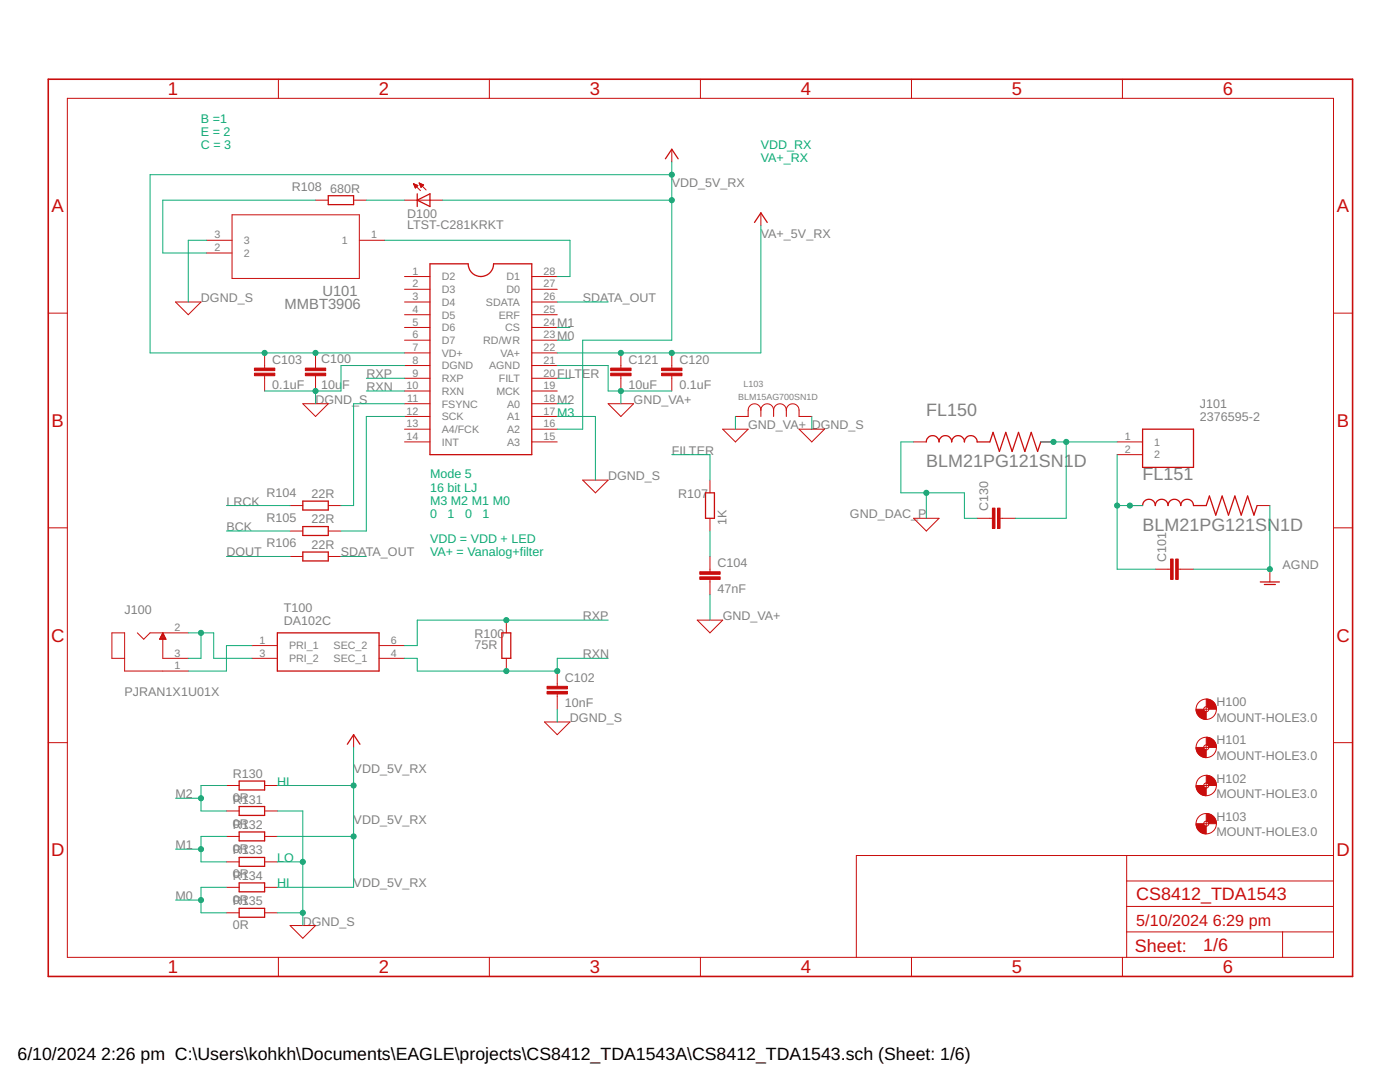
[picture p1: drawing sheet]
<svg xmlns="http://www.w3.org/2000/svg" width="279mm" height="216mm" viewBox="0 0 279 216" stroke-linecap="round" stroke-linejoin="round" font-family="sans-serif">
<g fill="none" stroke="#c90d0c" stroke-width=".2">
<path d="M13.4 19.6h252.7v171.4h-252.7zM55.6 15.8v3.8M97.7 15.8v3.8M139.8 15.8v3.8M181.9 15.8v3.8M224 15.8v3.8M63 39.9h2.5M70.6 39.9h2.5M80.7 39.9h7.6M82.5 36.6l1.4 1.4M82.5 36.6l.9 .4-.5 .5zM82.5 36.7h.2"/>
<path d="M82.6 36.8h.4M82.7 37h.6M82.7 37.1h.7M82.8 37.2h.4M82.8 37.3h.3M82.9 37.4h.1M83.7 36.5l1.3 1.4M83.7 36.5l.8 .4-.5 .5zM83.7 36.6h.2M83.8 36.7h.3M83.8 36.8h.6M83.8 37h.7"/>
<path d="M83.9 37.1h.5M83.9 37.2h.3M84 37.3h.1M134.1 29.8v2.5M41.2 47.9h5.1M41.2 50.5h5.1M46.3 42.9h25.4v12.7h-25.4zM71.7 47.9h5.1M80.7 55.2h5.1M80.7 57.7h5.1M106.1 55.2h5.1M106.1 57.7h5.1"/>
<path d="M151.8 42.5v2.5M9.6 62.5h3.8M35 60.3h5.1l-2.5 2.5zM52.8 70.4v3M52.8 75v3M63 70.4v3M63 75v3M80.7 60.3h5.1M80.7 62.8h5.1M80.7 65.3h5.1M80.7 67.9h5.1M80.7 70.4h5.1"/>
<path d="M80.7 72.9h5.1M80.7 75.5h5.1M80.7 78h5.1M106.1 60.3h5.1M106.1 62.8h5.1M106.1 65.3h5.1M106.1 67.9h5.1M106.1 70.4h5.1M106.1 72.9h5.1M106.1 75.5h5.1M106.1 78h5.1M123.9 70.4v3"/>
<path d="M123.9 75v3M134.1 70.4v3M134.1 75v3M266.1 62.5h3.8M60.4 80.6h5.1l-2.5 2.5zM80.7 80.6h5.1M80.7 83.1h5.1M80.7 85.6h5.1M80.7 88.2h5.1M106.1 80.6h5.1M106.1 83.1h5.1M106.1 85.6h5.1"/>
<path d="M106.1 88.2h5.1M116.3 95.8h5.1l-2.6 2.5zM121.4 80.6h5l-2.5 2.5zM141.7 95.8v2.5M144.2 85.6h5.1l-2.5 2.6zM146.8 83.1h2.5M149.3 81.8a1.27 1.27 0 0 1 1.3-1.2 1.27 1.27 0 0 1 1.2 1.2 1.27 1.27 0 0 1 1.3-1.2 1.27 1.27 0 0 1 1.3 1.2 1.27 1.27 0 0 1 1.3-1.2 1.27 1.27 0 0 1 1.2 1.2 1.27 1.27 0 0 1 1.3-1.2 1.27 1.27 0 0 1 1.3 1.2M159.5 83.1h2.5M159.5 85.6h5l-2.5 2.6zM182.3 88.2h2.6M207.7 88.2h2.5M222.9 88.2h5.1"/>
<path d="M222.9 90.7h5.1M9.6 105.3h3.8M57.9 100.9h2.5M57.9 106h2.5M57.9 111h2.5M65.5 100.9h2.6M65.5 106h2.6M65.5 111h2.6M141.7 103.4v2.6M141.7 111v3.1M141.7 115.6v3.1M182.3 103.4h5.1l-2.5 2.6z"/>
<path d="M195 103.4h3.1M199.6 103.4h3M225.5 100.9h2.5M230.6 113.6h3M235.1 113.6h3.1M250.9 100.9h2.5M253.4 113.6v2.5M266.1 105.3h3.8M24.9 131.4h-2.6v-5.1h2.6v7.6h12.7M27.4 126.3l1.3 1.3 1.3-1.3h7.6M31.9 127.4h1.2M32 127.3h1"/>
<path d="M32 127.2h.9M32.1 127.1h.8M32.2 126.9h.6M32.2 126.8h.5M32.3 126.7h.4M32.3 126.6h.3M32.4 126.4h.2M32.5 126.3h.1M32.5 127.6v3.8h5.1M32.5 126.3l.6 1.2-1.2 .1zM50.3 128.8h5.1M50.3 131.4h5.1"/>
<path d="M75.6 128.8h5.1M75.6 131.4h5.1M101 123.7v2.6M101 131.4v2.5M111.2 133.9v3M111.2 138.5v3M139.1 123.7h5.1l-2.5 2.6zM9.6 148.2h3.8M45.2 156.7h2.5M52.8 156.7h2.6M70.6 146.6v2.5M108.7 144.1h5l-2.5 2.5z"/>
<path d="M240.2 141.5h1M240.2 149.1h1M240.2 156.7h1M240.7 141v1M240.7 148.6v1M240.7 156.2v1M266.1 148.2h3.8M45.2 161.8h2.5M45.2 166.9h2.5M45.2 172h2.5M45.2 177.1h2.5M52.8 161.8h2.6"/>
<path d="M52.8 166.9h2.6M52.8 172h2.6M52.8 177.1h2.6M224.9 170.7v20.3M224.9 175.8h41.2M240.2 164.4h1M240.7 163.9v1M266.1 170.7h-95.2v20.3M45.2 182.1h2.5M52.8 182.1h2.6M55.6 191v3.8M57.9 184.7h5.1l-2.6 2.5z"/>
<path d="M97.7 191v3.8M139.8 191v3.8M181.9 191v3.8M224 191v3.8M224.9 185.9h41.2M224.9 180.9h41.2M256 185.9v5.1"/>
<circle cx="240.7" cy="149.1" r="2.03"/>
<circle cx="240.7" cy="156.7" r="2.03"/>
<circle cx="240.7" cy="141.5" r="2.03"/>
<circle cx="240.7" cy="149.1" r=".51"/>
<circle cx="240.7" cy="156.7" r=".51"/>
<circle cx="240.7" cy="141.5" r=".51"/>
<circle cx="240.7" cy="164.4" r="2.03"/>
<circle cx="240.7" cy="164.4" r=".51"/>
</g>
<path d="M9.6 15.8h260.3v179h-260.3z" fill="none" stroke="#c90d0c" stroke-width=".32"/>
<g fill="#c90d0c" stroke="#c90d0c" stroke-width=".2">
<path d="M240.7 139.5a2 2 0 0 1 2.1 2h-1.6l-.2-.4-.3-.1z" fill-rule="evenodd"/>
<path d="M238.7 141.5h1.5l.1 .3 .4 .2v1.6a2.04 2.04 0 0 1-2-2.1z" fill-rule="evenodd"/>
<path d="M240.7 147.1a2 2 0 0 1 2.1 2h-1.6l-.1-.3-.4-.2z" fill-rule="evenodd"/>
<path d="M238.7 149.1h1.5l.1 .3 .4 .2v1.6a2.04 2.04 0 0 1-2-2.1z" fill-rule="evenodd"/>
<path d="M240.7 154.7a2.04 2.04 0 0 1 2.1 2h-1.6l-.1-.3-.4-.2z" fill-rule="evenodd"/>
<path d="M238.7 156.7h1.5l.1 .4 .4 .1v1.6a2 2 0 0 1-2-2.1z" fill-rule="evenodd"/>
<path d="M240.7 162.3a2.04 2.04 0 0 1 2.1 2.1h-1.6l-.1-.3-.4-.2z" fill-rule="evenodd"/>
<path d="M238.7 164.4h1.5l.2 .4 .3 .1v1.5a2 2 0 0 1-2-2z" fill-rule="evenodd"/>
</g>
<g fill="none" stroke="#c90d0c" stroke-width=".25">
<path d="M65.5 39.1h5.1v1.7h-5.1zM83.3 39.9l2.5-1.2v2.5zM83.3 38.7v2.5M132.8 31.7l1.3-1.9 1.2 1.9M85.8 52.6h7.6a2.54 2.54 0 0 0 2.6 2.6 2.54 2.54 0 0 0 2.5-2.6h7.6v38.1h-20.3zM150.6 44.4l1.2-1.9 1.3 1.9M60.4 100h5.1v1.8h-5.1zM140.8 98.3h1.8v5.1h-1.8zM184.9 88.2a1.27 1.27 0 0 1 1.2-1.3 1.27 1.27 0 0 1 1.3 1.3 1.26 1.26 0 0 1 1.3-1.3 1.26 1.26 0 0 1 1.2 1.3 1.27 1.27 0 0 1 1.3-1.3 1.27 1.27 0 0 1 1.3 1.3 1.27 1.27 0 0 1 1.2-1.3 1.27 1.27 0 0 1 1.3 1.3h2.5l.7-1.9 1.3 3.8 1.2-3.8 1.3 3.8 1.3-3.8 1.2 3.8 1.3-3.8 1.3 3.8 .6-1.9M228 85.6h10.2v7.7h-10.2zM60.4 105.1h5.1v1.7h-5.1zM60.4 110.2h5.1v1.7h-5.1z"/>
<path d="M228 100.9a1.27 1.27 0 0 1 1.3-1.3 1.27 1.27 0 0 1 1.3 1.3 1.27 1.27 0 0 1 1.2-1.3 1.27 1.27 0 0 1 1.3 1.3 1.27 1.27 0 0 1 1.3-1.3 1.27 1.27 0 0 1 1.2 1.3 1.27 1.27 0 0 1 1.3-1.3 1.27 1.27 0 0 1 1.3 1.3h2.5l.7-1.9 1.2 3.8 1.3-3.8 1.3 3.8 1.2-3.8 1.3 3.8 1.3-3.8 1.3 3.8 .6-1.9M251.5 116.1h3.8M252.3 116.6h2.2M55.4 126.3h20.2v7.6h-20.2zM100.2 126.3h1.7v5.1h-1.7zM47.7 155.9h5.1v1.7h-5.1zM69.3 148.5l1.3-1.9 1.2 1.9M47.7 160.9h5.1v1.8h-5.1zM47.7 166h5.1v1.8h-5.1zM47.7 171.1h5.1v1.8h-5.1zM47.7 176.2h5.1v1.7h-5.1zM47.7 181.3h5.1v1.7h-5.1z"/>
</g>
<g fill="#c90d0c" stroke="#c90d0c" stroke-width=".2">
<path d="M60.9 74.5h4.1v.5h-4.1z"/>
<path d="M60.9 73.4h4.1v.6h-4.1z"/>
<path d="M109.2 138h4v.5h-4z"/>
<path d="M109.2 136.9h4v.6h-4z"/>
<path d="M50.8 74.5h4v.5h-4z"/>
<path d="M50.8 73.4h4v.6h-4z"/>
<path d="M132 74.5h4.1v.5h-4.1z"/>
<path d="M132 73.4h4.1v.6h-4.1z"/>
<path d="M139.7 115.1h4v.5h-4z"/>
<path d="M139.7 114.1h4v.5h-4z"/>
<path d="M121.9 74.5h4v.5h-4z"/>
<path d="M121.9 73.4h4v.6h-4z"/>
<path d="M199.1 101.4h.5v4.1h-.5z"/>
<path d="M198.1 101.4h.5v4.1h-.5z"/>
<path d="M234.6 111.5h.5v4.1h-.5z"/>
<path d="M233.6 111.5h.5v4.1h-.5z"/>
</g>
<path d="M149.3 81.8v1.3M151.8 81.8v1.3M154.4 81.8v1.3M156.9 81.8v1.3M159.5 81.8v1.3" fill="none" stroke="#c90d0c" stroke-width=".21"/>
<g fill="none" stroke="#0dab76" stroke-width=".2">
<path d="M63 39.9h-30.5v10.6h8.7M73.1 39.9h7.6M88.3 39.9h45.8M134.1 32.3v35.6h-17.8v17.7h-5.1M134.1 34.9h-104.1v35.5h50.7M41.2 47.9h-3.6v12.4M76.8 47.9h36.9v7.3h-2.5M151.8 45v25.4h-40.6M63 78v2.6M73.1 75.5h7.6M73.1 78h7.6M80.7 72.9h-12.6v5.1h-15.3"/>
<path d="M111.2 67.9h2.5M111.2 75.5h2.5M111.2 72.9h10.2v5.1h12.7M111.2 60.3h10.2M111.2 65.3h2.5M123.9 78v2.6M80.7 80.6h-10.1v20.3h-2.5M80.7 83.1h-7.6v22.9h-5M111.2 80.6h2.5M111.2 83.1h7.6v12.7M134.1 90.7h7.6v5.1M146.8 83.1v2.5"/>
<path d="M162 83.1v2.5M182.3 88.2h-2.5v10.1h12.7v5.1h2.5M184.9 98.3v5.1M207.7 88.2h15.2M212.8 88.2v15.2h-10.2M222.9 90.7v22.9h7.7M45.2 100.9h12.7M45.2 106h12.7M45.2 111h12.7M68.1 111h5M141.7 106v5M141.7 118.7v5"/>
<path d="M222.9 100.9h5.1M253.4 100.9v12.7h-15.2M37.6 126.3h5.1v5.1h7.6M40.1 126.3v5.1h-2.5M50.3 128.8h-5.1v5.1h-7.6M80.7 131.4h2.6v2.5h27.9v-2.5h10.2M121.4 123.7h-38.1v5.1h-2.6M35 159.3h5.1M45.2 156.7h-5.1v5.1h5.1M55.4 156.7h15.2M70.6 149.1v28h-15.2M111.2 141.5v2.6"/>
<path d="M35 179.6h5.1M35 169.4h5.1M45.2 166.9h-5.1v5.1h5.1M45.2 177.1h-5.1v5h5.1M55.4 166.9h15.2M55.4 161.8h5v22.9M55.4 172h5M55.4 182.1h5"/>
</g>
<g fill="#0dab76" stroke="#0dab76" stroke-width=".2">
<circle cx="134.1" cy="39.9" r=".51"/>
<circle cx="63" cy="70.4" r=".51"/>
<circle cx="52.8" cy="70.4" r=".51"/>
<circle cx="134.1" cy="34.9" r=".51"/>
<circle cx="70.6" cy="156.7" r=".51"/>
<circle cx="70.6" cy="166.9" r=".51"/>
<circle cx="101" cy="123.7" r=".51"/>
<circle cx="111.2" cy="133.9" r=".51"/>
<circle cx="101" cy="133.9" r=".51"/>
<circle cx="40.1" cy="126.3" r=".51"/>
<circle cx="123.9" cy="78" r=".51"/>
<circle cx="134.1" cy="70.4" r=".51"/>
<circle cx="123.9" cy="70.4" r=".51"/>
<circle cx="40.1" cy="159.3" r=".51"/>
<circle cx="40.1" cy="179.6" r=".51"/>
<circle cx="40.1" cy="169.4" r=".51"/>
<circle cx="63" cy="78" r=".51"/>
<circle cx="60.4" cy="172" r=".51"/>
<circle cx="60.4" cy="182.1" r=".51"/>
<circle cx="222.9" cy="100.9" r=".51"/>
<circle cx="225.5" cy="100.9" r=".51"/>
<circle cx="184.9" cy="98.3" r=".51"/>
<circle cx="212.8" cy="88.2" r=".51"/>
<circle cx="210.2" cy="88.2" r=".51"/>
<circle cx="253.4" cy="113.6" r=".51"/>
</g>
<g font-size="3.7" fill="#c90d0c">
<text x="33.5" y="19">1</text>
<text x="75.6" y="19">2</text>
<text x="117.7" y="19">3</text>
<text x="159.8" y="19">4</text>
<text x="201.9" y="19">5</text>
<text x="244.1" y="19">6</text>
<text x="10.3" y="42.3">A</text>
<text x="266.8" y="42.3">A</text>
<text x="10.3" y="85.2">B</text>
<text x="266.8" y="85.2">B</text>
<text x="10.2" y="128">C</text>
<text x="266.7" y="128">C</text>
<text x="10.2" y="170.9">D</text>
<text x="266.7" y="170.9">D</text>
<text x="33.5" y="194.2">1</text>
<text x="75.6" y="194.2">2</text>
<text x="117.7" y="194.2">3</text>
<text x="159.8" y="194.2">4</text>
<text x="201.9" y="194.2">5</text>
<text x="244.1" y="194.2">6</text>
</g>
<g font-size="3.6" fill="#808080">
<text x="184.9" y="83.1">FL150</text>
<text x="184.8" y="93.3">BLM21PG121SN1D</text>
<text x="228" y="95.8">FL151</text>
<text x="228" y="106">BLM21PG121SN1D</text>
</g>
<g font-size="3.6" fill="#c90d0c">
<text x="226.8" y="179.6">CS8412_TDA1543</text>
<text x="226.5" y="189.9">Sheet:</text>
<text x="240.1" y="189.8">1/6</text>
</g>
<g font-size="3.5">
<text x="3.5" y="211.4">6/10/2024</text>
<text x="20.2" y="211.4">2:26 pm C:\Users\kohkh\Documents\EAGLE\projects\CS8412_TDA1543A\CS8412_TDA1543.sch (Sheet: 1/6)</text>
</g>
<g font-size="3.2" fill="#c90d0c">
<text x="226.8" y="184.7">5/10/2024</text>
<text x="242" y="184.7">6:29 pm</text>
</g>
<g font-size="2.9" fill="#808080">
<text x="64.4" y="59.1">U101</text>
<text x="56.8" y="61.7">MMBT3906</text>
</g>
<g font-size="2.5" fill="#0dab76">
<text x="40.1" y="24.4">B =1</text>
<text x="40.1" y="27.1">E = 2</text>
<text x="40.1" y="29.8">C = 3</text>
<text x="151.8" y="29.8">VDD_RX</text>
<text x="151.8" y="32.3">VA+_RX</text>
<text x="111.2" y="83.1">M3</text>
<text x="85.8" y="95.4">Mode 5</text>
<text x="85.8" y="98.1">16 bit LJ</text>
<text x="85.8" y="100.8">M3 M2 M1 M0</text>
<text x="85.8" y="103.4">0</text>
<text x="89.3" y="103.4">1</text>
<text x="92.8" y="103.4">0</text>
<text x="96.3" y="103.4">1</text>
<text x="85.8" y="108.4">VDD = VDD + LED</text>
<text x="85.8" y="111">VA+ = Vanalog+filter</text>
<text x="55.3" y="156.7">HI</text>
<text x="55.3" y="172">LO</text>
<text x="55.3" y="177.1">HI</text>
</g>
<g font-size="2.5" fill="#808080">
<text x="58.2" y="38.1">R108</text>
<text x="65.9" y="38.4">680R</text>
<text x="134.1" y="37.4">VDD_5V_RX</text>
<text x="81.2" y="45.7">LTST-C281KRKT</text>
<text x="81.2" y="43.5">D100</text>
<text x="151.8" y="47.6">VA+_5V_RX</text>
<text x="40.1" y="60.3">DGND_S</text>
<text x="111.2" y="65.3">M1</text>
<text x="116.3" y="60.3">SDATA_OUT</text>
<text x="111.2" y="67.9">M0</text>
<text x="54.3" y="77.6">0.1uF</text>
<text x="54.3" y="72.6">C103</text>
<text x="64.1" y="77.5">10u</text>
<text x="64.1" y="72.5">C100</text>
<text x="68.3" y="77.5">F</text>
<text x="73.1" y="75.5">RXP</text>
<text x="111.2" y="75.5">FILTER</text>
<text x="125.4" y="77.6">10uF</text>
<text x="125.4" y="72.6">C121</text>
<text x="135.6" y="77.6">0.1uF</text>
<text x="135.6" y="72.6">C120</text>
<text x="63" y="80.6">DGND_S</text>
<text x="73.1" y="78">RXN</text>
<text x="111.2" y="80.6">M2</text>
<text x="126.5" y="80.6">GND_VA+</text>
<text x="239.5" y="84">2376595-2</text>
<text x="239.5" y="81.5">J101</text>
<text x="149.3" y="85.6">GND_VA+ DGND_S</text>
<text x="121.4" y="95.8">DGND_S</text>
<text x="134.1" y="90.7">FILTER</text>
<text x="45.2" y="100.9">LRCK</text>
<text x="53.2" y="99.1">R104</text>
<text x="62.2" y="99.4">22R</text>
<text x="135.3" y="99.4">R107</text>
<text x="197.2" y="101.9" transform="rotate(-90 197.2 101.9)">C130</text>
<text x="45.2" y="106">BCK</text>
<text x="53.2" y="104.2">R105</text>
<text x="62.2" y="104.4">22R</text>
<text x="145" y="104.7" transform="rotate(-90 145 104.7)">1K</text>
<text x="169.6" y="103.4">GND_DAC_P</text>
<text x="45.2" y="111">DOUT</text>
<text x="53.2" y="109.2">R106</text>
<text x="62.2" y="109.5">22R</text>
<text x="68" y="111">SDATA_OUT</text>
<text x="143.2" y="113.2">C104</text>
<text x="232.7" y="112.1" transform="rotate(-90 232.7 112.1)">C101</text>
<text x="256" y="113.6">AGND</text>
<text x="143.2" y="118.3">47nF</text>
<text x="24.9" y="122.5">J100</text>
<text x="56.6" y="124.6">DA102C</text>
<text x="56.6" y="122.1">T100</text>
<text x="116.3" y="123.7">RXP</text>
<text x="144.2" y="123.7">GND_VA+</text>
<text x="94.7" y="129.6">75R</text>
<text x="94.7" y="127.3">R100</text>
<text x="116.3" y="131.4">RXN</text>
<text x="112.7" y="136.1">C102</text>
<text x="24.9" y="139">PJRAN1X1U01X</text>
<text x="112.7" y="141.1">10nF</text>
<text x="242.8" y="144">MOUNT-HOLE3.0</text>
<text x="242.8" y="140.9">H100</text>
<text x="113.8" y="144.1">DGND_S</text>
<text x="242.8" y="148.5">H101</text>
<text x="46.5" y="155.3">R130</text>
<text x="70.6" y="154.2">VDD_5V_RX</text>
<text x="242.8" y="151.6">MOUNT-HOLE3.0</text>
<text x="35" y="159.3">M2</text>
<text x="46.5" y="160.1">0R31</text>
<text x="46.5" y="160.3">R1</text>
<text x="242.8" y="159.2">MOUNT-HOLE3.0</text>
<text x="242.8" y="156.2">H102</text>
<text x="46.5" y="165.1">0R32</text>
<text x="46.5" y="165.4">R1</text>
<text x="70.6" y="164.4">VDD_5V_RX</text>
<text x="242.8" y="166.8">MOUNT-HOLE3.0</text>
<text x="242.8" y="163.8">H103</text>
<text x="35" y="169.4">M1</text>
<text x="46.5" y="170.2">0R33</text>
<text x="46.5" y="170.5">R1</text>
<text x="35" y="179.6">M0</text>
<text x="46.5" y="175.3">0R34</text>
<text x="46.5" y="175.6">R1</text>
<text x="70.6" y="177.1">VDD_5V_RX</text>
<text x="46.5" y="180.4">0R35</text>
<text x="46.5" y="185.4">0R</text>
<text x="46.5" y="180.6">R1</text>
<text x="60.4" y="184.7">DGND_S</text>
</g>
<g font-size="2.1" fill="#808080">
<text x="42.8" y="47.6">3</text>
<text x="74.1" y="47.6">1</text>
<text x="42.8" y="50.1">2</text>
<text x="48.7" y="51.2">2</text>
<text x="48.7" y="48.7">3</text>
<text x="68.2" y="48.7">1</text>
<text x="82.3" y="54.8">1</text>
<text x="82.3" y="57.4">2</text>
<text x="82.3" y="59.9">3</text>
<text x="88.2" y="55.9">D2</text>
<text x="88.2" y="58.5">D3</text>
<text x="101.1" y="58.5">D0</text>
<text x="101.1" y="55.9">D1</text>
<text x="108.5" y="59.9">26</text>
<text x="108.5" y="57.4">27</text>
<text x="108.5" y="54.8">28</text>
<text x="82.3" y="62.4">4</text>
<text x="82.3" y="65">5</text>
<text x="88.2" y="61">D4</text>
<text x="88.2" y="63.6">D5</text>
<text x="97" y="61">SDATA</text>
<text x="99.5" y="63.6">ERF</text>
<text x="108.5" y="65">24</text>
<text x="108.5" y="62.4">25</text>
<text x="82.3" y="67.5">6</text>
<text x="82.3" y="70.1">7</text>
<text x="88.2" y="66.1">D6</text>
<text x="88.2" y="68.6">D7</text>
<text x="88.2" y="71.2">VD+</text>
<text x="96.4" y="68.6">RD/WR</text>
<text x="99.9" y="71.2">VA+</text>
<text x="100.8" y="66.1">CS</text>
<text x="108.5" y="70.1">22</text>
<text x="108.5" y="67.5">23</text>
<text x="81.1" y="77.7">10</text>
<text x="82.3" y="72.6">8</text>
<text x="82.3" y="75.1">9</text>
<text x="88.2" y="73.7">DGND</text>
<text x="88.2" y="76.3">RXP</text>
<text x="97.6" y="73.7">AGND</text>
<text x="99.5" y="76.3">FILT</text>
<text x="108.5" y="77.7">19</text>
<text x="108.5" y="75.1">20</text>
<text x="108.5" y="72.6">21</text>
<text x="81.1" y="82.8">12</text>
<text x="81.3" y="80.2">11</text>
<text x="88.2" y="78.8">RXN</text>
<text x="88.2" y="81.3">FSYNC</text>
<text x="88.2" y="83.9">SCK</text>
<text x="99.1" y="78.8">MCK</text>
<text x="101.2" y="83.9">A1</text>
<text x="101.2" y="81.3">A0</text>
<text x="108.5" y="82.8">17</text>
<text x="108.5" y="80.2">18</text>
<text x="81.1" y="85.3">13</text>
<text x="81.1" y="87.8">14</text>
<text x="88.2" y="86.4">A4/FCK</text>
<text x="88.2" y="88.9">INT</text>
<text x="101.2" y="88.9">A3</text>
<text x="101.2" y="86.4">A2</text>
<text x="108.5" y="87.8">15</text>
<text x="108.5" y="85.3">16</text>
<text x="224.5" y="87.8">1</text>
<text x="230.4" y="88.9">1</text>
<text x="224.5" y="90.4">2</text>
<text x="230.4" y="91.5">2</text>
<text x="34.8" y="125.9">2</text>
<text x="34.8" y="131">3</text>
<text x="51.8" y="128.5">1</text>
<text x="51.8" y="131">3</text>
<text x="57.7" y="129.6">PRI_1</text>
<text x="66.6" y="129.6">SEC_2</text>
<text x="78" y="131">4</text>
<text x="78" y="128.5">6</text>
<text x="34.8" y="133.5">1</text>
<text x="57.7" y="132.1">PRI_2</text>
<text x="66.6" y="132.1">SEC_1</text>
</g>
<g font-size="1.8" fill="#808080">
<text x="148.4" y="77.2">L103</text>
<text x="147.3" y="79.8">BLM15AG700SN1D</text>
</g>
</svg>
